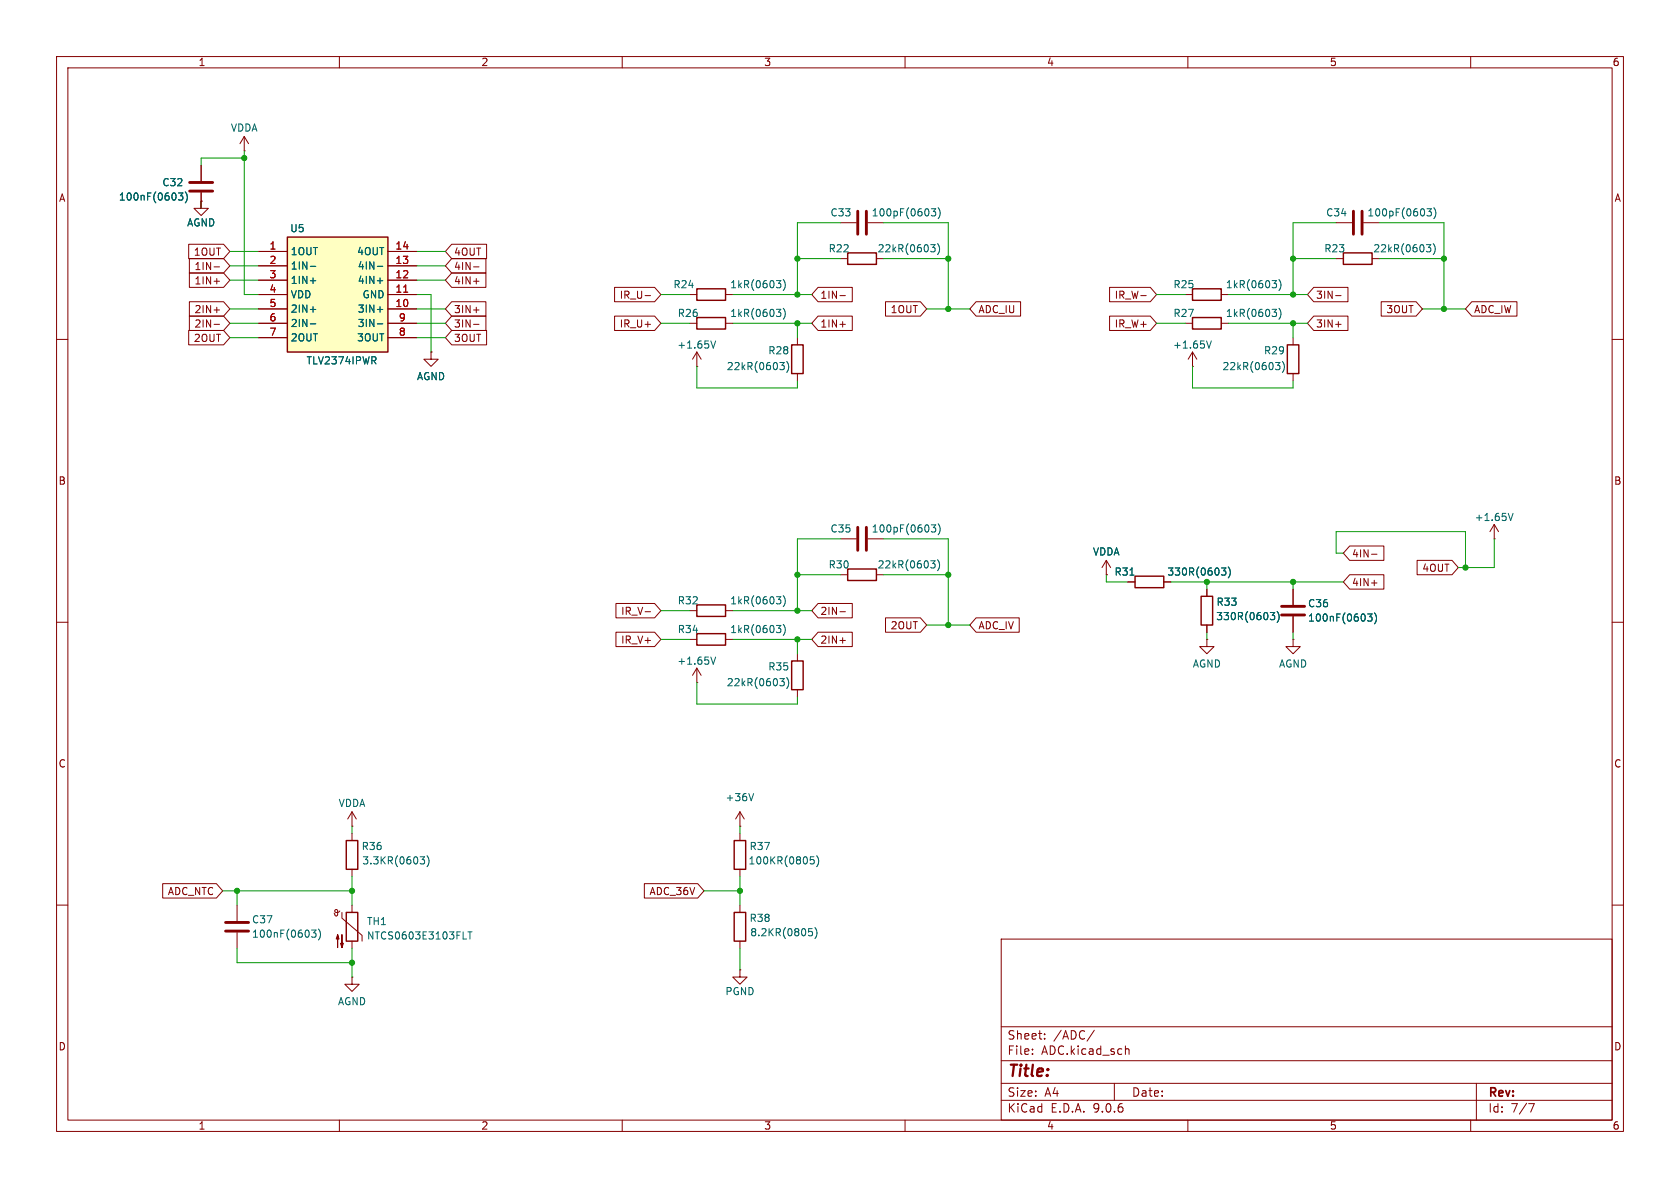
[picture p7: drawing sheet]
<svg xmlns="http://www.w3.org/2000/svg" width="297mm" height="210mm" viewBox="0 0 297 210" stroke-linecap="round" stroke-linejoin="round" font-family="sans-serif">
<g fill="none" stroke="#840000" stroke-width=".18">
<path d="M10 10h277v190h-277zM12 12h273v186h-273zM60 10v2M110 10v2M160 10v2M210 10v2M260 10v2M148.6 39.4h2.8M153.4 39.4h2.8M236.2 39.4h2.8M241 39.4h2.8M148.6 45.7h1.3"/>
<path d="M209.5 52.1h1.3M209.5 57.2h1.3M215.9 52.1h1.3M215.9 57.2h1.3M228.6 59.7v1.3M236.2 45.7h1.3M10 60h2M228.6 66v1.3M285 60h2M195.6 99.1l-.8 1.2M195.6 99.1l.7 1.2M195.6 99.1v2.5"/>
<path d="M10 110h2M121.9 108h1.3M121.9 113h1.3M123.2 118.1l-.8 1.3M123.2 118.1l.8 1.3M123.2 118.1v2.6M128.3 108h1.2M128.3 113h1.2M141 115.6v1.2M148.6 101.6h1.3M195.6 101.6h.1M199.4 102.9h1.3"/>
<path d="M213.4 113v1.3h1.2l-1.2 1.3-1.3-1.3h1.3M213.4 113h.1M285 110h2M123.2 120.7h.1M141 121.9v1.3M62.2 146.1h.1M62.2 143.5v2.6M62.2 147.3v1.3M62.2 153.7v1.2M62.2 143.5l-.7 1.3M62.2 143.5l.8 1.3M130.8 146.1h.1"/>
<path d="M130.8 143.5v2.6M130.8 147.3v1.3M130.8 153.7v1.2M130.8 143.5l-.8 1.3M130.8 143.5l.8 1.3M10 160h2M60.1 161l-.3 .3h-.3l-.3-.1v-.3l.3-.1 .2 .2v.7l-.2 .2h-.2l-.2-.5M60.5 161.3v1l3.5 3.1v1M62.2 172.7v1.3h1.3l-1.3 1.3-1.2-1.3h1.2M62.2 172.7h.1M62.2 160v1.3M62.2 166.4v1.2"/>
<path d="M130.8 160v1.3M130.8 166.4v1.2M177 166h108v32h-108zM285 160h2M60 198v2M110 198v2M160 198v2M177 194.5h108M177 191.5h108M177 187.5h108M177 181.5h108M182.5 186.3v.1"/>
<path d="M182.5 185.5v.1M184.7 183.6v.1M184.7 182.8v.1M193.5 182.1l-1.3 2M197 191.5v3M199 185.5l.2-.1 .3 .1 .1 .9M210 198v2M260 198v2M261 191.5v6.5M270.2 195.1h1l-.6 1.5"/>
</g>
<g fill="none" stroke="#840000" stroke-width=".25">
<path d="M149.9 44.7h5v2h-5zM210.8 51.1h5.1v2h-5.1zM210.8 56.1h5.1v2.1h-5.1zM237.5 44.7h5.1v2h-5.1zM227.6 61h2v5h-2zM123.2 106.9h5.1v2.1h-5.1zM123.2 112h5.1v2h-5.1zM140 116.8h2v5.1h-2zM149.9 100.6h5v2h-5zM200.7 101.9h5v2h-5zM61.2 148.6h2v5.1h-2zM129.8 148.6h2v5.1h-2z"/>
<path d="M61.2 161.3h2v5.1h-2zM129.8 161.3h2v5.1h-2z"/>
</g>
<g fill="none" stroke="#006464" stroke-width=".18">
<path d="M164.6 36.9h.8l-.4 .5 .4 .1v.6l-.2 .1-.6-.1M165.8 36.7a1.46 1.46 0 0 1 0 2M252.3 36.9h.8l-.5 .5 .4 .1v.6l-.2 .1-.5-.1M253.5 36.7a1.46 1.46 0 0 1 0 2M164.5 43.3h.8l-.4 .4 .4 .2v.4l-.2 .2h-.4M165.7 43.1a1.46 1.46 0 0 1 0 1.9M224.9 49.6h.8l-.5 .5 .4 .1 .1 .4-.3 .3h-.3M224.9 54.7h.8l-.5 .5 .4 .1 .1 .4-.3 .3h-.3M226.1 49.4a1.46 1.46 0 0 1 0 2M226.1 54.5a1.46 1.46 0 0 1 0 1.9M252.2 43.3h.7l-.4 .4 .4 .2v.4l-.2 .2h-.4M253.4 43.1a1.46 1.46 0 0 1 0 1.9"/>
<path d="M225.5 64.1h.8l-.4 .5 .3 .1 .1 .4-.3 .2h-.3M226.7 63.9a1.46 1.46 0 0 1 0 1.9M164.5 99.1h.8l-.4 .5 .4 .1v.5l-.2 .2h-.4M165.7 99a1.46 1.46 0 0 1 0 1.9M125.7 116.1l.4 1.3 .4-1.3M137.3 105.5h.7l-.4 .5 .4 .1v.4l-.2 .3h-.4M137.3 110.6h.7l-.4 .4 .4 .2v.4l-.2 .2h-.4M137.9 120h.7l-.4 .4 .4 .2v.4l-.2 .2h-.4M138.5 105.3a1.46 1.46 0 0 1 0 1.9M138.5 110.4a1.46 1.46 0 0 1 0 1.9M139.1 119.8a1.46 1.46 0 0 1 0 1.9M199.8 101.7h.7"/>
<path d="M215.9 100.4h.8l-.4 .5 .4 .1v.6l-.2 .1-.5-.1M217.1 100.2a1.46 1.46 0 0 1 0 2M74.3 151.5h.8l-.5 .4 .4 .2 .1 .4-.3 .2h-.3M75.5 151.3a1.46 1.46 0 0 1 0 1.9M133.2 140.3l-.4 1.2M143.9 151.5h-.6l-.1 .6 .2-.2 .4 .1 .1 .2v.4l-.2 .1-.5-.1M144.4 151.3a1.46 1.46 0 0 1 0 1.9M81.9 166h.6M82.7 164.7h.7M83.1 164.7v1.3M143 164.2h.6M143 164.7l.4-.1 .2 .3-.1 .5h-.5"/>
<path d="M144.1 164a1.46 1.46 0 0 1 0 1.9"/>
</g>
<path d="M151.6 37.3v4.1M153.2 37.3v4.1M239.3 37.3v4.1M240.8 37.3v4.1" fill="none" stroke="#840000" stroke-width=".51"/>
<g fill="#840000" stroke="#840000" stroke-width=".18">
<path d="M59.7 165.2l.2 .8h-.5l.3-.8v2.3z"/>
<path d="M60.5 165.2v2.3l-.3-.7h.5l-.2 .7z"/>
</g>
<path d="M50.8 41.9h17.8v20.3h-17.8z" fill="#ffffc2"/>
<path d="M50.8 41.9h17.8v20.3h-17.8zM123.2 51.1h5.1v2h-5.1zM123.2 56.1h5.1v2.1h-5.1zM140 61h2v5h-2zM212.3 105.4h2.1v5.1h-2.1z" fill="none" stroke="#840000" stroke-width=".25"/>
<g fill="none" stroke="#840000" stroke-width=".18">
<path d="M35.6 34v2.8h-1.3l1.3 1.3 1.2-1.3h-1.2v-1.2M35.6 35.6h.1M35.6 29.2v2.8M43.2 26.7h.1M43.2 24.1l-.8 1.3M43.2 24.1l.7 1.3M43.2 24.1v2.6M33.4 43.2h6.1l1.1 1.3-1.1 1.2h-6.1zM33.4 58.4h6.1l1.1 1.3-1.1 1.3h-6.1zM33.5 48.3h6l1.1 1.2-1.1 1.3h-6zM33.5 55.9h6l1.1 1.3-1.1 1.2h-6zM33.5 53.3h6l1.1 1.3-1.1 1.3h-6z"/>
<path d="M33.5 45.7h6l1.1 1.3-1.1 1.3h-6zM37.8 57.3h1M37.8 54.8h1M37.8 49.7h1M37.8 47.2h1M45.7 44.5h5.1M45.7 47h5.1M45.7 49.5h5.1M45.7 52.1h5.1M45.7 54.6h5.1M45.7 57.2h5.1M45.7 59.7h5.1"/>
<path d="M68.6 44.5h5.1M68.6 47h5.1M68.6 49.5h5.1M68.6 52.1h5.1M68.6 54.6h5.1M68.6 57.2h5.1M68.6 59.7h5.1M79.9 55.9h6v2.5h-6l-1.2-1.2zM79.9 43.2h6.1v2.5h-6.1l-1.2-1.2zM79.9 58.4h6.1v2.6h-6.1l-1.2-1.3zM79.9 53.3h6v2.6h-6l-1.2-1.3zM79.9 45.7h6v2.6h-6l-1.2-1.3z"/>
<path d="M79.9 48.3h6v2.5h-6l-1.2-1.3zM83.7 57.3h1M83.7 54.8h1M83.7 49.7h1M83.7 47.2h1M108.6 55.9h7.1l1.1 1.3-1.1 1.2h-7.1zM108.6 50.8h7.1l1.1 1.3-1.1 1.2h-7.1zM114 52.3h1M121.9 52.1h1.3M121.9 57.2h1.3M128.3 52.1h1.2M128.3 57.2h1.2"/>
<path d="M141 59.7v1.3M144.6 55.9h6.1v2.5h-6.1l-1.1-1.2zM144.6 50.8h6.1v2.5h-6.1l-1.1-1.2zM148.5 52.3h1M148.5 57.3h1M156.5 53.3h6.2l1.1 1.3-1.1 1.3h-6.2zM172.6 53.3h7.8v2.6h-7.8l-1.2-1.3zM196.2 55.9h7.2l1.1 1.3-1.1 1.2h-7.2zM196.2 50.8h7.2l1.1 1.3-1.1 1.2h-7.2zM201.7 52.3h.9M232.3 50.8h6v2.5h-6l-1.2-1.2zM232.3 55.9h6v2.5h-6l-1.2-1.2z"/>
<path d="M236.1 52.3h1M236.1 57.3h1M244.2 53.3h6.1l1.2 1.3-1.2 1.3h-6.1zM260.2 53.3h8v2.6h-8l-1.1-1.3zM76.2 62.2v1.3h1.3l-1.3 1.3-1.3-1.3h1.3M76.2 62.2h.1M123.2 64.8h.1M123.2 62.2l-.8 1.3M123.2 62.2l.8 1.3M123.2 62.2v2.6M141 66v1.3M210.8 64.8h.1"/>
<path d="M210.8 62.2l-.7 1.3M210.8 62.2l.8 1.3M210.8 62.2v2.6M148.6 95.3h2.8M153.4 95.3h2.8M238.6 96.5h6.1v2.6h-6.1l-1.1-1.3zM242.5 98h.9M250.5 99.1h6.2l1.1 1.2-1.1 1.3h-6.2zM264.2 95.3h.1M264.2 92.7l-.8 1.3M264.2 92.7l.7 1.3M264.2 92.7v2.6"/>
<path d="M108.9 111.8h6.8l1.1 1.2-1.1 1.3h-6.8zM108.9 106.7h6.8l1.1 1.3-1.1 1.2h-6.8zM114 108.1h1M144.6 106.7h6.1v2.5h-6.1l-1.1-1.2zM144.6 111.8h6.1v2.5h-6.1l-1.1-1.3zM148.5 108.1h1M148.5 113.2h1M156.5 109.2h6.2l1.1 1.3-1.1 1.3h-6.2zM172.6 109.2h7.6v2.6h-7.6l-1.2-1.3zM195.6 101.6h.1M199.4 102.9h1.3M213.4 104.1v1.3"/>
<path d="M213.4 110.5v1.3M228.6 113v1.3h1.3l-1.3 1.3-1.3-1.3h1.3M228.6 113h.1M228.6 104.1v2.8M228.6 109v2.8M238.6 101.6h6.1v2.5h-6.1l-1.1-1.2zM242.5 103.1h.9M28.8 156.2h9.5l1.1 1.3-1.1 1.3h-9.5zM113.9 156.2h9.4l1.2 1.3-1.2 1.3h-9.4zM41.9 160v2.8M41.9 164.8v2.8M130.8 171.5v1.2h1.3l-1.3 1.3-1.3-1.3h1.3"/>
<path d="M130.8 171.5h.1"/>
</g>
<g fill="none" stroke="#006464" stroke-width=".18">
<path d="M31.5 34.1h.8l-.4 .5 .4 .1v.6l-.2 .1-.6-.1M32.8 33.9a1.46 1.46 0 0 1 0 2M54.9 47.1h.9M54.9 49.6h.9M54.9 54.7h.9M54.9 57.2h.9M66.7 47.1h1M66.7 49.6h1M66.7 54.7h1M66.7 57.2h1M137.3 49.6h.7l-.4 .5 .4 .1v.4l-.2 .3h-.4M137.3 54.7h.7l-.4 .5 .4 .1v.4l-.2 .3h-.4"/>
<path d="M138.5 49.4a1.46 1.46 0 0 1 0 2M138.5 54.5a1.46 1.46 0 0 1 0 1.9M66 63.7l.5 .6M66.4 63.2v.4M125.7 60.3l.4 1.2 .4-1.2M137.9 64.1h.7l-.4 .5 .4 .1v.4l-.2 .2h-.4M139.1 63.9a1.46 1.46 0 0 1 0 1.9M213.3 60.3l.4 1.2 .4-1.2M164.6 92.8h.8l-.4 .5 .4 .1v.5l-.2 .2-.6-.2M165.8 92.6a1.46 1.46 0 0 1 0 1.9M266.6 90.7l.5 1.3 .4-1.3M199.8 101.7h.7"/>
<path d="M215.9 100.4h.8l-.4 .5 .4 .1v.6l-.2 .1-.5-.1M217.1 100.2a1.46 1.46 0 0 1 0 2M224.6 108.3h.8l-.5 .5 .4 .1v.5l-.2 .1h-.5M225.8 108.1a1.46 1.46 0 0 1 0 1.9M241.8 108.5h.8l-.5 .5 .4 .1v.6l-.2 .1-.5-.1M243 108.3a1.46 1.46 0 0 1 0 2M55.1 164.4h.8l-.5 .5 .4 .1v.6l-.2 .1-.5-.1M56.3 164.2a1.46 1.46 0 0 1 0 2"/>
</g>
<path d="M71.4 51.7h.7" fill="none" stroke="#a90000" stroke-width=".18"/>
<path d="M33.5 33.8h4.1M33.5 32.3h4.1M151.6 93.2v4.1M153.2 93.2v4.1M226.6 107.2h4M226.6 108.7h4M39.9 163.1h4M39.9 164.6h4" fill="none" stroke="#840000" stroke-width=".51"/>
<g fill="none" stroke="#009600" stroke-width=".18">
<path d="M35.6 35.6v1.2M43.2 26.7v25.4h2.5M43.2 27.9h-7.6v1.3M148.6 39.4h-7.6v12.7M156.2 39.4h11.4v15.2M236.2 39.4h-7.6v12.7M243.8 39.4h11.5v15.2M40.6 57.2h5.1M40.6 54.6h5.1M40.6 47h5.1M40.6 49.5h5.1M40.6 44.5h5.1"/>
<path d="M40.6 59.7h5.1M73.7 57.2h5M73.7 54.6h5M73.7 52.1h2.5v10.1M73.7 47h5M73.7 49.5h5M73.7 44.5h5M73.7 59.7h5M116.8 57.2h5.1M116.8 52.1h5.1M129.5 57.2h14M129.5 52.1h14"/>
<path d="M141 57.2v2.5M141 45.7h7.6M156.2 45.7h11.4M163.8 54.6h7.6M204.5 57.2h5M204.5 52.1h5M217.2 57.2h13.9M217.2 52.1h13.9M228.6 45.7h7.6M228.6 57.2v2.5M243.8 45.7h11.5M251.5 54.6h7.6"/>
<path d="M123.2 64.8v3.8h17.8v-1.3M210.8 64.8v3.8h17.8v-1.3M148.6 95.3h-7.6v12.7M156.2 95.3h11.4v15.2M237.5 97.8h-1.3v-3.8h22.9v6.3M264.2 95.3v5h-6.4M116.8 113h5.1M116.8 108h5.1M129.5 113h14M129.5 108h14M141 113v2.6M141 101.6h7.6"/>
<path d="M156.2 101.6h11.4M163.8 110.5h7.6M195.6 101.6v1.3h3.8M207 102.9h30.5M213.4 102.9v1.2M213.4 111.8v1.2M228.6 102.9v1.2M228.6 111.8v1.2M123.2 120.7v3.8h17.8v-1.3M39.4 157.5h22.8M41.9 157.5v2.5M62.2 146.1v1.2"/>
<path d="M62.2 154.9v5.1M124.5 157.5h6.3M130.8 146.1v1.2M130.8 154.9v5.1M41.9 167.6v2.6h20.3M62.2 167.6v5.1M130.8 167.6v3.9"/>
</g>
<g fill="#009600" stroke="#009600" stroke-width=".18">
<circle cx="228.6" cy="45.7" r=".46"/>
<circle cx="228.6" cy="52.1" r=".46"/>
<circle cx="255.3" cy="45.7" r=".46"/>
<circle cx="255.3" cy="54.6" r=".46"/>
<circle cx="228.6" cy="57.2" r=".46"/>
<circle cx="141" cy="108" r=".46"/>
<circle cx="167.6" cy="110.5" r=".46"/>
<circle cx="141" cy="101.6" r=".46"/>
<circle cx="167.6" cy="45.7" r=".46"/>
<circle cx="141" cy="45.7" r=".46"/>
<circle cx="167.6" cy="54.6" r=".46"/>
<circle cx="213.4" cy="102.9" r=".46"/>
<circle cx="141" cy="57.2" r=".46"/>
<circle cx="167.6" cy="101.6" r=".46"/>
<circle cx="141" cy="52.1" r=".46"/>
<circle cx="62.2" cy="157.5" r=".46"/>
<circle cx="62.2" cy="170.2" r=".46"/>
<circle cx="41.9" cy="157.5" r=".46"/>
<circle cx="130.8" cy="157.5" r=".46"/>
<circle cx="141" cy="113" r=".46"/>
<circle cx="43.2" cy="27.9" r=".46"/>
<circle cx="228.6" cy="102.9" r=".46"/>
<circle cx="259.1" cy="100.3" r=".46"/>
</g>
<text font-size="2.8" fill="#840000" x="178" y="190.9">Title:</text>
<g font-size="2.1" fill="#840000">
<text x="178" y="184">Sheet:</text>
<text x="186.2" y="184">/ADC/</text>
<text x="178" y="186.7">File:</text>
<text x="184.1" y="186.7">ADC.kicad_sch</text>
<text x="178" y="196.9">KiCad</text>
<text x="178" y="194.1">Size:</text>
<text x="184.7" y="194.1">A4</text>
<text x="185.7" y="196.9">E.D.A.</text>
<text x="193.3" y="196.9">9.0.6</text>
<text x="200" y="194.1">Date:</text>
<text x="263" y="194.3">Rev:</text>
<text x="263" y="196.9">Id:</text>
<text x="267.1" y="196.9">7/7</text>
</g>
<g font-size="1.8" fill="#840000">
<text x="35" y="11.9">1</text>
<text x="85" y="11.9">2</text>
<text x="135" y="11.9">3</text>
<text x="185" y="11.9">4</text>
<text x="235" y="11.9">5</text>
<text x="285" y="11.9">6</text>
<text x="10.3" y="35.9">A</text>
<text x="285.3" y="35.9">A</text>
<text x="34.2" y="45.4">1OUT</text>
<text x="34.3" y="47.9">1IN-</text>
<text x="80.2" y="45.4">4OUT</text>
<text x="80.2" y="47.9">4IN-</text>
<text x="34.3" y="50.5">1IN+</text>
<text x="80.2" y="50.5">4IN+</text>
<text x="109.5" y="53">IR_U-</text>
<text x="144.9" y="53">1IN-</text>
<text x="197" y="53">IR_W-</text>
<text x="232.6" y="53">3IN-</text>
<text x="34.3" y="58.1">2IN-</text>
<text x="34.3" y="55.6">2IN+</text>
<text x="80.2" y="58.1">3IN-</text>
<text x="80.2" y="55.6">3IN+</text>
<text x="109.5" y="58.1">IR_U+</text>
<text x="144.9" y="58.1">1IN+</text>
<text x="157.4" y="55.6">1OUT</text>
<text x="172.9" y="55.6">ADC_IU</text>
<text x="197" y="58.1">IR_W+</text>
<text x="232.6" y="58.1">3IN+</text>
<text x="245" y="55.6">3OUT</text>
<text x="260.5" y="55.6">ADC_IW</text>
<text x="34.2" y="60.6">2OUT</text>
<text x="80.2" y="60.6">3OUT</text>
<text x="10.3" y="85.9">B</text>
<text x="285.3" y="85.9">B</text>
<text x="206.3" y="102">330R(0603)</text>
<text x="238.9" y="98.7">4IN-</text>
<text x="251.3" y="101.3">4OUT</text>
<text x="238.9" y="103.8">4IN+</text>
<text x="109.7" y="114">IR_V+</text>
<text x="109.7" y="108.9">IR_V-</text>
<text x="144.9" y="108.9">2IN-</text>
<text x="144.9" y="114">2IN+</text>
<text x="157.4" y="111.4">2OUT</text>
<text x="172.9" y="111.4">ADC_IV</text>
<text x="10.3" y="135.9">C</text>
<text x="285.3" y="135.9">C</text>
<text x="29.6" y="158.4">ADC_NTC</text>
<text x="114.7" y="158.4">ADC_36V</text>
<text x="10.3" y="185.9">D</text>
<text x="285.3" y="185.9">D</text>
<text x="35" y="199.9">1</text>
<text x="85" y="199.9">2</text>
<text x="135" y="199.9">3</text>
<text x="185" y="199.9">4</text>
<text x="235" y="199.9">5</text>
<text x="285" y="199.9">6</text>
</g>
<g font-size="1.8" fill="#006464">
<text x="40.7" y="23.5">VDDA</text>
<text x="20.9" y="35.7">100nF(0603)</text>
<text x="28.6" y="33.1">C32</text>
<text x="33" y="40.2">AGND</text>
<text x="51.2" y="41.2">U5</text>
<text x="146.7" y="38.5">C33</text>
<text x="154" y="38.5">100pF(0603)</text>
<text x="234.4" y="38.5">C34</text>
<text x="241.6" y="38.5">100pF(0603)</text>
<text x="51.3" y="45.3">1OUT</text>
<text x="51.3" y="47.9">1IN-</text>
<text x="63" y="45.3">4OUT</text>
<text x="63.2" y="47.9">4IN-</text>
<text x="146.4" y="44.8">R22</text>
<text x="155.1" y="44.8">22kR(0603)</text>
<text x="234" y="44.8">R23</text>
<text x="242.7" y="44.8">22kR(0603)</text>
<text x="51.3" y="50.4">1IN+</text>
<text x="51.3" y="52.9">VDD</text>
<text x="63.2" y="50.4">4IN+</text>
<text x="64" y="52.9">GND</text>
<text x="119" y="51.2">R24</text>
<text x="129" y="51.2">1kR(0603)</text>
<text x="207.3" y="51.2">R25</text>
<text x="216.6" y="51.2">1kR(0603)</text>
<text x="51.3" y="55.5">2IN+</text>
<text x="51.3" y="58">2IN-</text>
<text x="63.2" y="55.5">3IN+</text>
<text x="63.2" y="58">3IN-</text>
<text x="119.7" y="56.2">R26</text>
<text x="129" y="56.2">1kR(0603)</text>
<text x="207.3" y="56.2">R27</text>
<text x="216.6" y="56.2">1kR(0603)</text>
<text x="51.3" y="60.6">2OUT</text>
<text x="54.1" y="64.6">TLV2374IPWR</text>
<text x="63" y="60.6">3OUT</text>
<text x="119.6" y="61.8">+1.65V</text>
<text x="128.4" y="65.6">22kR(0603)</text>
<text x="135.7" y="62.8">R28</text>
<text x="207.3" y="61.8">+1.65V</text>
<text x="216" y="65.6">22kR(0603)</text>
<text x="223.4" y="62.8">R29</text>
<text x="73.6" y="67.4">AGND</text>
<text x="146.7" y="94.3">C35</text>
<text x="154" y="94.3">100pF(0603)</text>
<text x="260.6" y="92.3">+1.65V</text>
<text x="146.4" y="100.7">R30</text>
<text x="155.1" y="100.7">22kR(0603)</text>
<text x="193.1" y="98.4">VDDA</text>
<text x="196.9" y="102">R31</text>
<text x="119.7" y="107">R32</text>
<text x="129" y="107">1kR(0603)</text>
<text x="215" y="107.3">R33</text>
<text x="231.1" y="107.5">C36</text>
<text x="119.7" y="112.1">R34</text>
<text x="129" y="112.1">1kR(0603)</text>
<text x="214.9" y="109.8">330R(0603)</text>
<text x="231.1" y="110.1">100nF(0603)</text>
<text x="119.6" y="117.7">+1.65V</text>
<text x="135.7" y="118.7">R35</text>
<text x="210.8" y="118.2">AGND</text>
<text x="226" y="118.2">AGND</text>
<text x="128.4" y="121.5">22kR(0603)</text>
<text x="59.8" y="142.8">VDDA</text>
<text x="128.2" y="141.8">+36V</text>
<text x="63.8" y="150.5">R36</text>
<text x="64" y="153">3.3KR(0603)</text>
<text x="132.2" y="153">100KR(0805)</text>
<text x="132.4" y="150.5">R37</text>
<text x="44.5" y="166">100nF(0603)</text>
<text x="44.5" y="163.4">C37</text>
<text x="64.8" y="166.3">NTCS0603E3103FLT</text>
<text x="64.8" y="163.7">TH1</text>
<text x="132.4" y="163.2">R38</text>
<text x="132.5" y="165.7">8.2KR(0805)</text>
<text x="59.6" y="177.9">AGND</text>
<text x="128.1" y="176.1">PGND</text>
</g>
<g font-size="1.8" fill="#a90000">
<text x="47.6" y="44.2">1</text>
<text x="47.6" y="46.7">2</text>
<text x="69.8" y="44.2">14</text>
<text x="69.8" y="46.7">13</text>
<text x="47.6" y="49.3">3</text>
<text x="47.6" y="51.8">4</text>
<text x="69.8" y="49.3">12</text>
<text x="69.8" y="51.8">11</text>
<text x="47.6" y="54.4">5</text>
<text x="47.6" y="56.9">6</text>
<text x="47.6" y="59.4">7</text>
<text x="69.8" y="54.4">10</text>
<text x="70.4" y="56.9">9</text>
<text x="70.4" y="59.4">8</text>
</g>
</svg>
